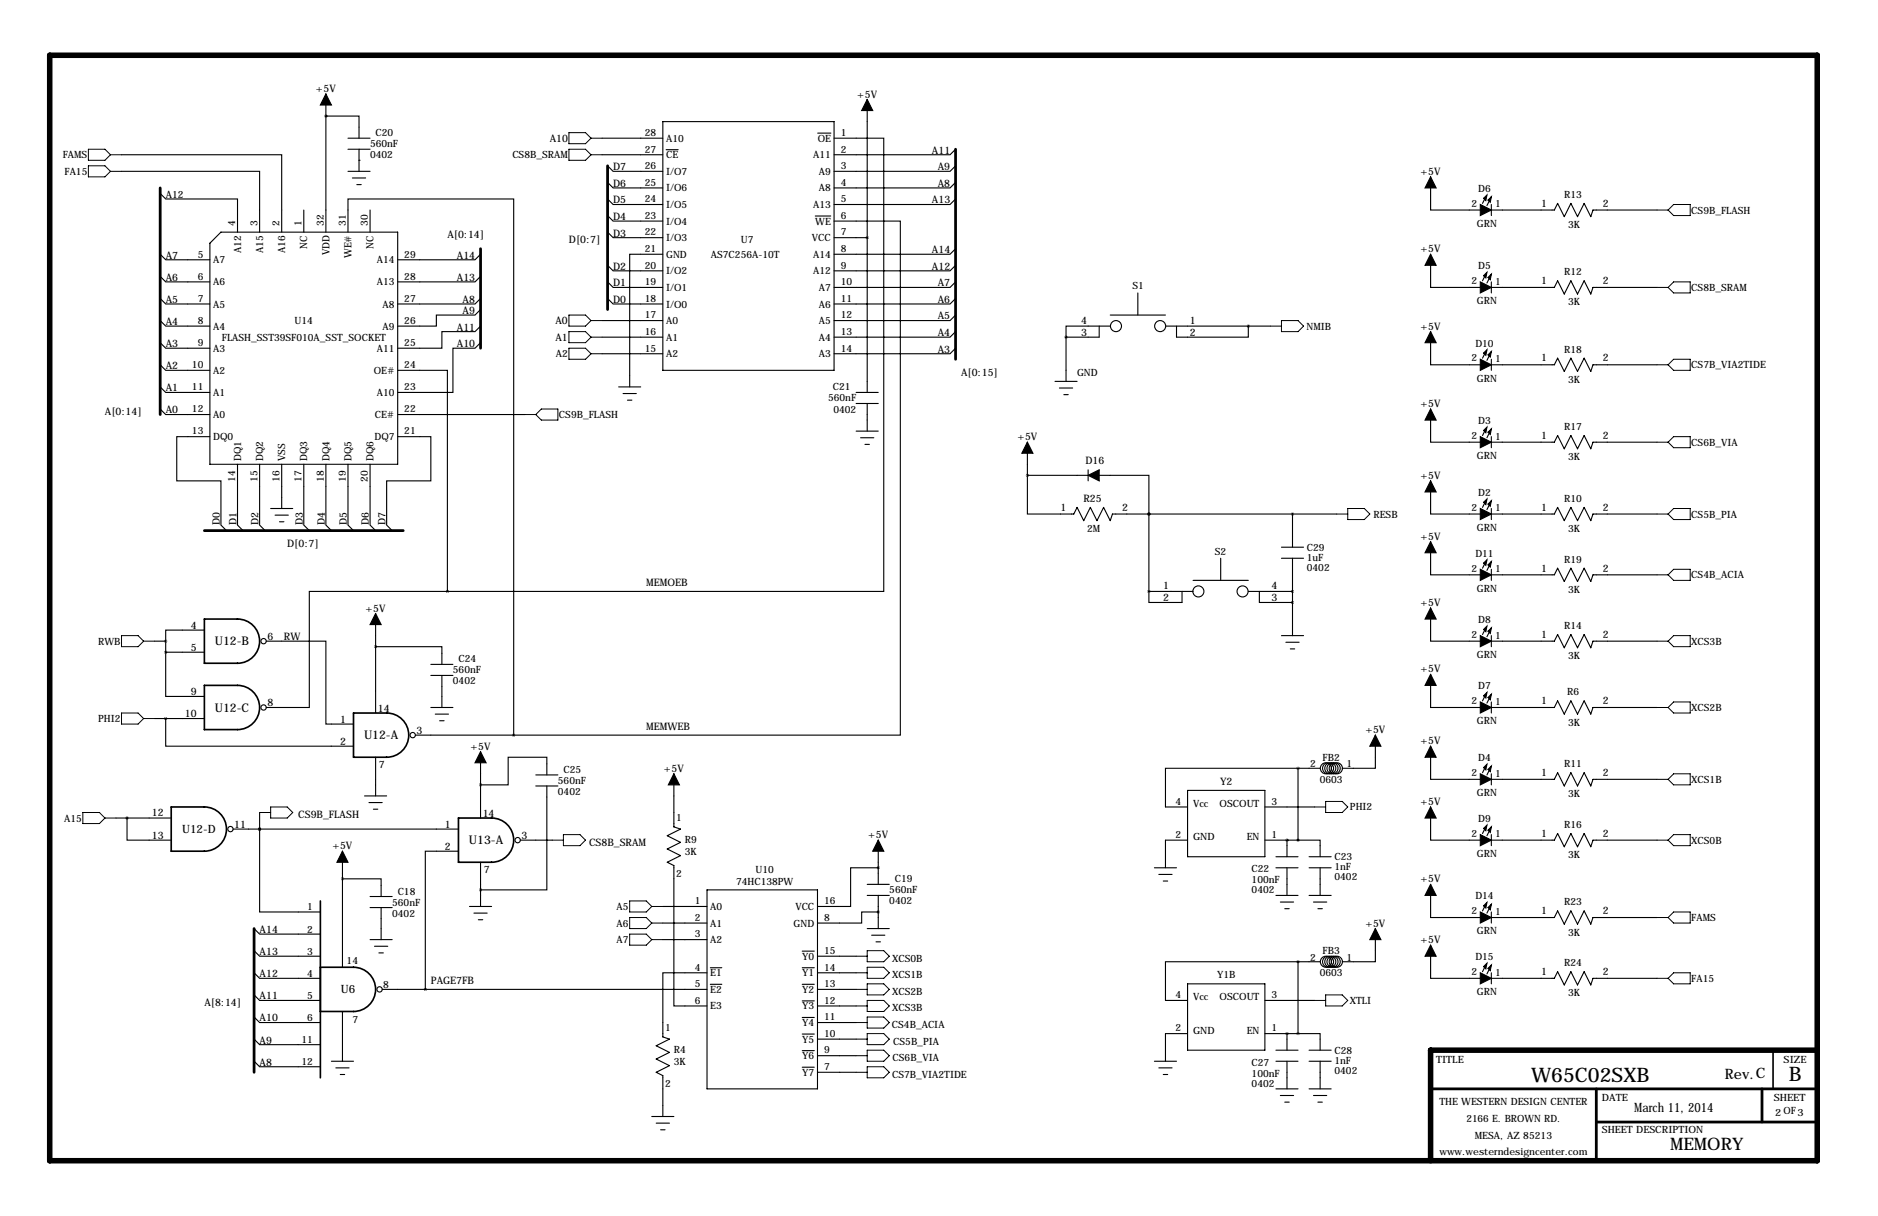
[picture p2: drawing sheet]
<svg xmlns="http://www.w3.org/2000/svg" width="432mm" height="279mm" viewBox="0 0 432 279" stroke-linecap="round" stroke-linejoin="round" font-family="sans-serif">
<path d="M139.7 38.1v33M219.7 34.3v48.2M36.8 43.2v52M110.5 57.2v22.8M47 121.9h45.7M58.4 213.4v33M328.9 250.2h88.9M367 250.2v16.5M367 257.8h50.8M405.1 250.2v7.6" fill="none" stroke="#000" stroke-width=".63"/>
<path d="M47 142.2h7.6a5.1 5.1 0 0 1 5.1 5.1 5.1 5.1 0 0 1-5.1 5.1h-7.6zM47 157.5h7.6a5.1 5.1 0 0 1 5.1 5.1 5.1 5.1 0 0 1-5.1 5h-7.6zM81.3 163.8h7.6a5.1 5.1 0 0 1 5.1 5.1 5.1 5.1 0 0 1-5.1 5.1h-7.6zM39.4 185.4h7.6a5.1 5.1 0 0 1 5.1 5.1 5.1 5.1 0 0 1-5.1 5.1h-7.6zM105.4 188h7.6a5.1 5.1 0 0 1 5.1 5 5.1 5.1 0 0 1-5.1 5.1h-7.6zM73.7 207v40.6M73.7 222.2h7.6a5.1 5.1 0 0 1 5.1 5.1 5.1 5.1 0 0 1-5.1 5.1h-7.6M407.7 241.3v8.9" fill="none" stroke="#000" stroke-width=".38"/>
<path d="M11.4 12.7h406.4v254h-406.4zM417.8 241.3h-88.9v25.4" fill="none" stroke="#000" stroke-width="1.3"/>
<g fill="none" stroke="#000" stroke-width=".25">
<path d="M27.9 35.6h36.9v17.7M27.9 39.4h31.8v13.9M74.9 26.7h7.6v5.1M74.9 26.7h.1M74.9 21.6v31.7M80 31.8h5.1M80 39.4h5.1M80 34.3h5.1M82.5 36.8h.1M82.5 34.3v5.1M138.4 31.8h14M138.4 35.6h14"/>
<path d="M139.7 38.1l1.3 1.3h11.4M152.4 27.9h39.4v57.2h-39.4zM153.2 34.4h2.7M188 30.6h3M191.8 31.8h11.4v104.1h-100.3M199.4 22.9v67.3M219.7 38.1l-1.3 1.3h-26.6M219.7 34.3l-1.3 1.3h-26.6M36.8 58.4l1.3 1.3h10.2M36.8 44.4l1.3 1.3h16.5v7.6M50.8 53.3h40.6v53.4h-43.1v-50.8zM69.8 48.3v5"/>
<path d="M80 53.3v-7.6h38.1v123.2M81 40.9h3.1M82 42.4h1.1M85.1 48.3v5M110.5 58.4l-1.3 1.3h-17.8M139.7 53.3l1.3 1.3h11.4M139.7 49.5l1.3 1.3h11.4M139.7 45.7l1.3 1.3h11.4M139.7 41.9l1.3 1.3h11.4M152.4 58.4h-7.6v30.5M187.5 49.6h3.5M191.8 50.8h15.2v118.1h-88.9"/>
<path d="M191.8 54.6h7.6M219.7 41.9l-1.3 1.3h-26.6M219.7 45.7l-1.3 1.3h-26.6M219.7 57.2l-1.3 1.2h-26.6M328.9 58.4v7.6h11.5M328.9 40.6v7.7h11.5M341.6 45.2l-.7 1.5M342.9 47v2.5M342.9 45.2l-1 2M342.9 48.3h14.5l.7-1.6 1.6 3.1 1.5-3.1 1.5 3.1 1.5-3.1 1.6 3.1 .5-1.5h14.7M36.8 78.7l1.3 1.3h10.2M36.8 73.7l1.3 1.2h10.2"/>
<path d="M36.8 68.6l1.3 1.2h10.2M36.8 63.5l1.3 1.3h10.2M110.5 78.7l-1.3 1.3h-5.1v10.2h-12.7M110.5 74.9l-1.3 1.3h-7.6v3.8h-10.2M110.5 71.1l-1.3 1.3h-8.9v2.5h-8.9M110.5 68.6l-1.3 1.2h-17.8M110.5 63.5l-1.3 1.3h-17.8M138.4 73.7h14M138.4 77.5h14M139.7 68.6l1.3 1.2h11.4M139.7 64.8l1.3 1.2h11.4M139.7 61l1.3 1.2h11.4"/>
<path d="M219.7 76.2l-1.3 1.3h-26.6M219.7 72.4l-1.3 1.3h-26.6M219.7 68.6l-1.3 1.2h-26.6M219.7 64.8l-1.3 1.2h-26.6M219.7 61l-1.3 1.2h-26.6M245.1 77.5v10.1M252.7 74.9v2.6h-7.6M255.3 74.9h-10.2v2.6M255.3 72.4h12.7M261.6 67.3v5.1M268 74.9h24.1M270.5 74.9v2.6h16.5v-2.6"/>
<path d="M328.9 76.2v7.6h11.5M341.6 63l-.7 1.5M342.9 66h14.5l.7-1.5 1.6 3.1 1.5-3.1 1.5 3.1 1.5-3.1 1.6 3.1 .5-1.6h14.7M342.9 64.8v2.5M342.9 63l-1 2M36.8 94l1.3 1.2h10.2M36.8 88.9l1.3 1.3h10.2M36.8 83.8l1.3 1.3h10.2M91.4 85.1h11.5v50.8M91.4 95.2h29.2M138.4 81.3h14M142.2 88.9h5.1"/>
<path d="M143.3 90.4h3M144.3 91.9h1M196.8 90.2h5.1M196.8 92.7h5.1M196.8 99.1h5.1M199.4 92.7v6.4M219.7 80l-1.3 1.3h-26.6M242.6 87.6h5M243.6 89.2h3M244.6 90.7h1M328.9 94v7.6h11.5M341.6 98.6l-.7 1.5"/>
<path d="M341.6 80.8l-.7 1.5M342.9 82.5v2.6M342.9 98.6l-1 2M342.9 80.8l-1 2M342.9 83.8h14.5l.7-1.5 1.6 3 1.5-3 1.5 3 1.5-3 1.6 3 .5-1.5h14.7M48.3 100.3h-7.7v10.2h10.2v10.2l1.3 1.2M54.6 106.7v14l1.3 1.2M59.7 106.7v14l1.3 1.2M62.2 116.8h5.1M63.2 118.4h3.1M64.3 119.9h1M64.8 106.7v10.1"/>
<path d="M69.8 106.7v14l1.3 1.2M74.9 106.7v14l1.3 1.2M80 106.7v14l1.3 1.2M85.1 106.7v14l1.3 1.2M91.4 100.3h7.7v10.2h-10.2v10.2l1.3 1.2M197.9 100.6h3M198.9 102.1h1M236.2 109.2v8.9h10.7l.7-1.5 1.6 3 1.5-3 1.5 3 1.5-3 1.6 3 .5-1.5h51.5M236.2 109.2h14M236.2 101.6v7.6M250.2 107.9v2.6M252.7 109.2h11.5v8.9"/>
<path d="M264.2 118.1h.1M264.2 118.1v17.8M297.2 118.1v7.6M328.9 110.5v7.6h11.5M341.6 115.1l-.7 1.5M342.9 100.3v2.6M342.9 116.8v2.6M342.9 115.1l-1 2M342.9 118.1h14.5l.7-1.5 1.6 3 1.5-3 1.5 3 1.5-3 1.6 3 .5-1.5h14.7M342.9 101.6h14.5l.7-1.5 1.6 3 1.5-3 1.5 3 1.5-3 1.6 3 .5-1.5h14.7M102.9 135.9h-31.8v26.7h-9.9M264.2 135.9v2.5h7.6v-2.5"/>
<path d="M264.2 135.9h10.1M274.3 133.3h12.7M280.7 128.3v5M287 135.9h10.2M289.6 135.9v2.5h7.6M294.6 125.7h5.1M294.6 128.3h5.1M297.2 128.3v17.7M328.9 139.7v7.6h11.5M328.9 124.5v7.6h11.5M341.6 129l-.7 1.6M342.9 130.8v2.5"/>
<path d="M342.9 129l-1 2.1M342.9 132.1h14.5l.7-1.5 1.6 3 1.5-3 1.5 3 1.5-3 1.6 3 .5-1.5h14.7M35.6 147.3h2.5M38.1 149.9v10.1h8.9M38.1 149.9h8.9M38.1 147.3v2.6M47 144.8h-8.9v2.5M61.2 147.3h13.7v19.1h6.4M86.4 148.6h15.2v4.1M86.4 141v22.8M99.1 152.7h5M99.1 155.2h5"/>
<path d="M101.6 155.2v7.4M294.6 146h5.1M295.7 147.6h3M296.7 149.1h1M328.9 154.9v7.7h11.5M341.6 159.5l-.7 1.5M341.6 144.3l-.7 1.5M342.9 147.3h14.5l.7-1.5 1.6 3 1.5-3 1.5 3 1.5-3 1.6 3 .5-1.5h14.7M342.9 146v2.6M342.9 159.5l-1 2M342.9 144.3l-1 2M35.6 165.1h11.4"/>
<path d="M38.1 165.1v6.3h43.2M86.4 174v8.9M95.5 168.9h22.6M99.1 162.6h5M100.1 164.1h3M101.1 165.6h1M110.5 172.7v15.3M123.2 178.1h5.1M125.7 178.1v-4.1h-8.9v6.3h-6.3M154.9 177.8v12.2l1.6 .5-3.1 1.5 3.1 1.5-3.1 1.6 3.1 1.5-3.1 1.5 1.5 .8v32.2h7.7M298.4 176.5h-30.4v8.9h5M298.4 176.5h5.1"/>
<path d="M298.4 176.5v16.5M316.2 168.9v7.6h-7.6M328.9 171.4v7.7h11.5M341.6 176l-.7 1.5M342.9 162.6h14.5l.7-1.6 1.6 3.1 1.5-3.1 1.5 3.1 1.5-3.1 1.6 3.1 .5-1.5h14.7M342.9 161.3v2.5M342.9 177.8v2.5M342.9 176l-1 2.1M342.9 179.1h14.5l.7-1.6 1.6 3.1 1.5-3.1 1.5 3.1 1.5-3.1 1.6 3.1 .5-1.5h14.7M26.7 188h12.7M29.2 188v5h10.2M53.6 190.5h51.8"/>
<path d="M59.7 190.5v19h14M59.7 190.5h.1M59.7 186.7v3.8M78.7 195.6v26.6M83.8 182.9h5.1M84.8 184.4h3.1M85.9 185.9h1M105.4 195.6h-7.6v31.7M110.5 198.1v10.2M119.6 193h7.4M123.2 180.6h5.1M125.7 180.6v23.9h-15.2"/>
<path d="M201.9 199.4h-6.3v8.9h-7.6M201.9 193v10.2M265.4 199.4h5.1M273 193h-5v6.4M273 181.6h17.8v15.2h-17.8zM290.8 193h7.6M290.8 185.4h11.5M293.4 196.8h5M293.4 199.4h5M295.9 193h.1M295.9 193v3.8M295.9 199.4v6.3"/>
<path d="M298.4 193h5.1v3.8M301 196.8h5.1M301 199.4h5.1M303.5 199.4v6.3M328.9 185.4v7.6h11.5M341.6 190l-.7 1.5M342.9 191.8v2.5M342.9 193h14.5l.7-1.5 1.6 3.1 1.5-3.1 1.5 3.1 1.5-3.1 1.6 3.1 .5-1.6h14.7M342.9 190l-1 2M58.4 218.4l1.3 1.3h14M58.4 213.4l1.3 1.2h14M78.7 201.9h8.9v4.1"/>
<path d="M85.1 215.9h5.1M85.1 206h5.1M85.1 208.5h5.1M86.1 217.4h3.1M87.1 218.9h1M87.6 208.5v7.4M107.9 208.3h5.1M109 209.8h3M110 211.3h1M152.4 208.3h10.2M152.4 212.1h10.2M152.4 215.9h10.2"/>
<path d="M162.6 204.5h25.4v45.7h-25.4zM184.5 218.5h2.7M188 219.7h8.8M199.4 203.2h5.1M199.4 205.7h5.1M199.4 213.4h5.1M200.4 214.9h3.1M201.4 216.4h1M201.9 209.5h-3.8v2.6h-10.1M201.9 205.7v7.7M266.4 200.9h3.1M267.5 202.4h1"/>
<path d="M293.4 205.7h5M294.4 207.3h3M295.4 208.8h1M301 205.7h5.1M302 207.3h3.1M303 208.8h1M316.2 213.4v7.6h-7.6M328.9 203.2v7.6h11.5M328.9 217.2v7.6h11.5M341.6 207.8l-.7 1.5M342.9 209.5v2.6M342.9 207.8l-1 2"/>
<path d="M342.9 210.8h14.5l.7-1.5 1.6 3 1.5-3 1.5 3 1.5-3 1.6 3 .5-1.5h14.7M58.4 238.8l1.3 1.2h14M58.4 233.7l1.3 1.2h14M58.4 228.6l1.3 1.3h14M58.4 223.5l1.3 1.3h14M78.7 232.4v11.4M87.9 227.3h74.7M162.6 223.5h-10.2v14.8l1.5 .5-3 1.5 3 1.5-3 1.5 3 1.6-3 1.5 1.5 .7v9.4M163.3 222.4h2.7M163.3 226.2h2.7M184.5 222.4h2.7M184.5 226.2h2.7"/>
<path d="M184.5 237.6h2.7M184.5 233.8h2.7M184.5 230h2.7M188 223.5h8.8M188 227.3h8.8M188 231.1h8.8M188 238.8h8.8M188 234.9h8.8M273 226.1h17.8v15.2h-17.8zM273 237.5h-5v6.3M290.8 229.9h11.5M290.8 237.5h7.6"/>
<path d="M295.9 237.5h.1M295.9 237.5v3.8M298.4 221h-30.4v8.9h5M298.4 237.5h5.1v3.8M298.4 221h5.1M298.4 221v16.5M341.6 221.7l-.7 1.6M342.9 223.5v2.6M342.9 224.8h14.5l.7-1.5 1.6 3 1.5-3 1.5 3 1.5-3 1.6 3 .5-1.5h14.7M342.9 221.7l-1 2.1M58.4 243.8l1.3 1.3h14M76.2 243.8h5.1"/>
<path d="M77.2 245.4h3.1M78.2 246.9h1M149.9 256.5h5M150.9 258.1h3M151.9 259.6h1M184.5 245.2h2.7M184.5 241.4h2.7M188 246.4h8.8M188 242.6h8.8M265.4 243.8h5.1M266.4 245.4h3.1M267.5 246.9h1"/>
<path d="M293.4 250.2h5M293.4 241.3h5M293.4 243.8h5M294.4 251.7h3M295.4 253.2h1M295.9 243.8v6.4M301 250.2h5.1M301 241.3h5.1M301 243.8h5.1M302 251.7h3.1M303 253.2h1M303.5 243.8v6.4"/>
<circle cx="256.6" cy="74.9" r="1.27"/>
<circle cx="266.8" cy="74.9" r="1.27"/>
<circle cx="275.5" cy="135.9" r="1.27"/>
<circle cx="285.7" cy="135.9" r="1.27"/>
<circle cx="60.6" cy="147.3" r=".61"/>
<circle cx="60.6" cy="162.6" r=".61"/>
<circle cx="94.9" cy="168.9" r=".61"/>
<circle cx="304.9" cy="176.5" r="1.27"/>
<circle cx="305.4" cy="176.5" r="1.27"/>
<circle cx="305.9" cy="176.5" r="1.27"/>
<circle cx="306.4" cy="176.5" r="1.27"/>
<circle cx="306.9" cy="176.5" r="1.27"/>
<circle cx="307.4" cy="176.5" r="1.27"/>
<circle cx="53" cy="190.5" r=".61"/>
<circle cx="119" cy="193" r=".61"/>
<circle cx="87.3" cy="227.3" r=".61"/>
<circle cx="304.9" cy="221" r="1.27"/>
<circle cx="305.4" cy="221" r="1.27"/>
<circle cx="305.9" cy="221" r="1.27"/>
<circle cx="306.4" cy="221" r="1.27"/>
<circle cx="306.9" cy="221" r="1.27"/>
<circle cx="307.4" cy="221" r="1.27"/>
</g>
<g fill="#000" stroke="#000" stroke-width=".25">
<path d="M74.9 21.6l1.3 2.5h-2.5zM199.4 22.9l1.3 2.5h-2.6zM328.9 58.4l1.3 2.6h-2.5zM328.9 40.6l1.3 2.6h-2.5zM341.9 44.8l-.3 1.3-.5-.5zM342.9 45.2l-.3 1.3-.5-.5zM340.4 47l2.5 1.3-2.5 1.2zM328.9 76.2l1.3 2.5h-2.5zM341.1 63.3l.8-.7-.3 1.3zM342.1 63.8l.8-.8-.3 1.3zM340.4 64.8l2.5 1.2-2.5 1.3zM328.9 94l1.3 2.5h-2.5z"/>
<path d="M341.9 98.1l-.3 1.3-.5-.5zM341.9 80.4l-.3 1.2-.5-.5zM342.9 98.6l-.3 1.2-.5-.5zM342.1 81.5l.8-.7-.3 1.2zM340.4 82.5l2.5 1.3-2.5 1.3zM236.2 101.6l1.3 2.5h-2.6zM250.2 109.2l2.5-1.3v2.6zM328.9 110.5l1.3 2.5h-2.5zM341.9 114.7l-.3 1.2-.5-.5zM342.9 115.1l-.3 1.2-.5-.5zM340.4 116.8l2.5 1.3-2.5 1.3zM340.4 100.3l2.5 1.3-2.5 1.3z"/>
<path d="M328.9 139.7l1.3 2.5h-2.5zM328.9 124.5l1.3 2.5h-2.5zM341.9 128.6l-.3 1.3-.5-.5zM342.9 129l-.3 1.3-.5-.5zM340.4 130.8l2.5 1.3-2.5 1.2zM86.4 141l1.2 2.5h-2.5zM328.9 154.9l1.3 2.6h-2.5zM341.9 159.1l-.3 1.3-.5-.5zM341.1 144.6l.8-.7-.3 1.2zM342.9 144.3l-.3 1.2-.5-.5zM340.4 146l2.5 1.3-2.5 1.3zM110.5 172.7l1.3 2.6h-2.6z"/>
<path d="M154.9 177.8l1.3 2.5h-2.5zM316.2 168.9l1.3 2.5h-2.5zM328.9 171.4l1.3 2.6h-2.5zM341.1 176.4l.8-.8-.3 1.3zM342.9 176l-.3 1.3-.5-.5zM342.9 159.5l-.3 1.3-.5-.5zM340.4 177.8l2.5 1.3-2.5 1.2zM340.4 161.3l2.5 1.3-2.5 1.2zM78.7 195.6l1.3 2.5h-2.5zM201.9 193l1.3 2.6h-2.5zM328.9 185.4l1.3 2.6h-2.5zM341.9 189.6l-.3 1.3-.5-.6z"/>
<path d="M342.9 190l-.3 1.3-.5-.5zM340.4 191.8l2.5 1.2-2.5 1.3zM316.2 213.4l1.3 2.5h-2.5zM328.9 203.2l1.3 2.5h-2.5zM328.9 217.2l1.3 2.5h-2.5zM341.9 207.4l-.3 1.2-.5-.5zM342.9 207.8l-.3 1.2-.5-.5zM340.4 209.5l2.5 1.3-2.5 1.3zM341.9 221.3l-.3 1.3-.5-.5zM342.9 221.7l-.3 1.3-.5-.5zM340.4 223.5l2.5 1.3-2.5 1.3z"/>
</g>
<g fill="none" stroke="#000" stroke-width=".23">
<path d="M20.3 34.3h3.8l1.3 1.3-1.3 1.2h-3.8zM20.3 38.1h3.8l1.3 1.3-1.3 1.2h-3.8zM25.4 35.6h2.5M25.4 39.4h2.5M130.8 34.3h3.8l1.3 1.3-1.3 1.2h-3.8zM130.8 30.5h3.8l1.3 1.3-1.3 1.2h-3.8zM135.9 35.6h2.5M135.9 31.8h2.5M381 48.3h2.5M383.5 48.3l1.3-1.3h3.8v2.5h-3.8zM130.8 72.4h3.8l1.3 1.3-1.3 1.2h-3.8zM130.8 76.2h3.8l1.3 1.3-1.3 1.2h-3.8z"/>
<path d="M135.9 73.7h2.5M135.9 77.5h2.5M292.1 74.9h2.5M294.6 73.7h3.8l1.3 1.2-1.3 1.3h-3.8zM381 66h2.5M383.5 66l1.3-1.2h3.8v2.5h-3.8zM120.6 95.2h2.6M124.5 94h3.8v2.5h-3.8l-1.3-1.3zM130.8 80h3.8l1.3 1.3-1.3 1.2h-3.8zM135.9 81.3h2.5M381 83.8h2.5M383.5 83.8l1.3-1.3h3.8v2.6h-3.8z"/>
<path d="M307.3 118.1h2.6M309.9 116.8h3.8l1.3 1.3-1.3 1.3h-3.8zM381 118.1h2.5M381 101.6h2.5M383.5 101.6l1.3-1.3h3.8v2.6h-3.8zM383.5 118.1l1.3-1.3h3.8v2.6h-3.8zM381 132.1h2.5M383.5 132.1l1.3-1.3h3.8v2.5h-3.8zM27.9 146h3.8l1.3 1.3-1.3 1.3h-3.8zM33 147.3h2.6M381 147.3h2.5M383.5 147.3l1.3-1.3h3.8v2.6h-3.8z"/>
<path d="M27.9 163.8h3.8l1.3 1.3-1.3 1.3h-3.8zM33 165.1h2.6M381 179.1h2.5M381 162.6h2.5M383.5 162.6l1.3-1.3h3.8v2.5h-3.8zM383.5 179.1l1.3-1.3h3.8v2.5h-3.8zM19 186.7h3.9l1.2 1.3-1.2 1.2h-3.9zM24.1 188h2.6M59.7 186.7h2.5M62.2 185.4h3.8l1.3 1.3-1.3 1.3h-3.8zM127 193h2.5M129.5 191.8h3.8l1.3 1.2-1.3 1.3h-3.8z"/>
<path d="M302.3 185.4h2.5M304.8 184.1h3.8l1.3 1.3-1.3 1.3h-3.8zM381 193h2.5M383.5 193l1.3-1.2h3.8v2.5h-3.8zM144.8 207h3.8l1.3 1.3-1.3 1.2h-3.8zM144.8 210.8h3.8l1.3 1.3-1.3 1.3h-3.8zM144.8 214.6h3.8l1.3 1.3-1.3 1.3h-3.8zM149.9 208.3h2.5M149.9 212.1h2.5M149.9 215.9h2.5M196.8 219.7h2.6M199.4 218.4h3.8l1.3 1.3-1.3 1.3h-3.8z"/>
<path d="M381 210.8h2.5M383.5 210.8l1.3-1.3h3.8v2.6h-3.8zM196.8 223.5h2.6M196.8 231.1h2.6M196.8 238.8h2.6M196.8 234.9h2.6M196.8 227.3h2.6M199.4 222.2h3.8l1.3 1.3-1.3 1.3h-3.8zM199.4 226.1h3.8l1.3 1.2-1.3 1.3h-3.8zM199.4 229.9h3.8l1.3 1.2-1.3 1.3h-3.8zM199.4 233.7h3.8l1.3 1.2-1.3 1.3h-3.8zM199.4 237.5h3.8l1.3 1.3-1.3 1.2h-3.8z"/>
<path d="M302.3 229.9h2.5M304.8 228.6h3.8l1.3 1.3-1.3 1.2h-3.8zM381 224.8h2.5M383.5 224.8l1.3-1.3h3.8v2.6h-3.8zM196.8 246.4h2.6M196.8 242.6h2.6M199.4 241.3h3.8l1.3 1.3-1.3 1.2h-3.8zM199.4 245.1h3.8l1.3 1.3-1.3 1.2h-3.8z"/>
</g>
<path d="M78.7 201.9a.05 .05 0 0 0 .1 0 .05 .05 0 0 0-.1 0zM201.9 199.4a.05 .05 0 0 0 .1 0 .05 .05 0 0 0-.1 0zM201.9 209.6a.05 .05 0 0 0 .1 0 .05 .05 0 0 0-.1 0zM102.8 135.9a.05 .05 0 0 0 .1 0 .05 .05 0 0 0-.1 0zM298.4 193a.05 .05 0 0 0 .1 0 .05 .05 0 0 0-.1 0zM298.4 176.5a.05 .05 0 0 0 .1 0 .05 .05 0 0 0-.1 0zM86.3 148.6a.05 .05 0 0 0 .1 0 .05 .05 0 0 0-.1 0zM74.9 26.7a.05 .05 0 0 0 .1 0 .05 .05 0 0 0-.1 0zM298.4 237.5a.05 .05 0 0 0 .1 0 .05 .05 0 0 0-.1 0zM298.4 221a.05 .05 0 0 0 .1 0 .05 .05 0 0 0-.1 0zM264.1 135.9a.05 .05 0 0 0 .1 0 .05 .05 0 0 0-.1 0zM264.1 118.1a.05 .05 0 0 0 .1 0 .05 .05 0 0 0-.1 0zM264.1 118.1a.05 .05 0 0 0 .1 0 .05 .05 0 0 0-.1 0z" fill="#000" stroke="#000" stroke-width=".63"/>
<g font-size="4.6">
<text x="352" y="248.5">W65C02SXB</text>
<text x="411.3" y="248.3">B</text>
</g>
<text font-size="4" x="384" y="264.3">MEMORY</text>
<text font-size="3.3" x="396.6" y="247.9">Rev.C</text>
<text font-size="3" x="375.8" y="255.4">March 11, 2014</text>
<g font-size="2.7">
<text x="49.4" y="148.3">U12-B</text>
<text x="49.4" y="163.5">U12-C</text>
<text x="83.7" y="169.9">U12-A</text>
<text x="107.8" y="194">U13-A</text>
</g>
<g font-size="2.6">
<text x="41.9" y="191.4">U12-D</text>
<text x="78.4" y="228.3">U6</text>
</g>
<g font-size="2.4">
<text x="72.6" y="21.2">+5V</text>
<text x="197.1" y="22.4">+5V</text>
<text x="126.4" y="32.6">A10</text>
<text x="214.3" y="35.3">A11</text>
<text x="141" y="39.1">D7</text>
<text x="215.6" y="39.1">A9</text>
<text x="326.6" y="40.2">+5V</text>
<text x="141" y="46.7">D5</text>
<text x="141" y="42.9">D6</text>
<text x="214.3" y="46.7">A13</text>
<text x="215.6" y="42.9">A8</text>
<text x="354.3" y="47.5">1</text>
<text x="368.5" y="47.5">2</text>
<text x="141" y="50.5">D4</text>
<text x="38.1" y="59.4">A7</text>
<text x="102.9" y="54.6">A[0:14]</text>
<text x="105.1" y="59.4">A14</text>
<text x="130.8" y="55.9">D[0:7]</text>
<text x="141" y="54.4">D3</text>
<text x="214.3" y="58.2">A14</text>
<text x="326.6" y="58">+5V</text>
<text x="38.1" y="64.5">A6</text>
<text x="105.1" y="64.5">A13</text>
<text x="141" y="65.8">D1</text>
<text x="141" y="62">D2</text>
<text x="214.3" y="62">A12</text>
<text x="215.6" y="65.8">A7</text>
<text x="354.3" y="65.3">1</text>
<text x="368.5" y="65.3">2</text>
<text x="38.1" y="69.6">A5</text>
<text x="106.4" y="69.6">A8</text>
<text x="141" y="69.6">D0</text>
<text x="215.6" y="69.6">A6</text>
<text x="38.1" y="74.7">A4</text>
<text x="105.1" y="75.9">A11</text>
<text x="106.4" y="72.1">A9</text>
<text x="127.7" y="74.5">A0</text>
<text x="215.6" y="77.2">A4</text>
<text x="215.6" y="73.4">A5</text>
<text x="248.6" y="77.2">3</text>
<text x="248.6" y="74.4">4</text>
<text x="273.6" y="74.4">1</text>
<text x="273.6" y="77.2">2</text>
<text x="326.6" y="75.8">+5V</text>
<text x="38.1" y="79.8">A3</text>
<text x="105.1" y="79.8">A10</text>
<text x="127.7" y="78.3">A1</text>
<text x="215.6" y="81">A3</text>
<text x="354.3" y="83.1">1</text>
<text x="368.5" y="83.1">2</text>
<text x="38.1" y="89.9">A1</text>
<text x="38.1" y="84.8">A2</text>
<text x="221" y="86.4">A[0:15]</text>
<text x="24.1" y="95.2">A[0:14]</text>
<text x="38.1" y="95">A0</text>
<text x="326.6" y="93.5">+5V</text>
<text x="233.9" y="101.2">+5V</text>
<text x="354.3" y="100.8">1</text>
<text x="368.5" y="100.8">2</text>
<text x="249.6" y="106.6">D16</text>
<text x="326.6" y="110.1">+5V</text>
<text x="243.8" y="117.3">1</text>
<text x="249.1" y="115.3">R25</text>
<text x="258" y="117.3">2</text>
<text x="354.3" y="117.3">1</text>
<text x="368.5" y="117.3">2</text>
<text x="50.5" y="120.7" transform="rotate(-90 50.5 120.7)">D0</text>
<text x="54.4" y="120.7" transform="rotate(-90 54.4 120.7)">D1</text>
<text x="59.4" y="120.7" transform="rotate(-90 59.4 120.7)">D2</text>
<text x="66" y="125.7">D[0:7]</text>
<text x="69.6" y="120.7" transform="rotate(-90 69.6 120.7)">D3</text>
<text x="74.7" y="120.7" transform="rotate(-90 74.7 120.7)">D4</text>
<text x="79.8" y="120.7" transform="rotate(-90 79.8 120.7)">D5</text>
<text x="84.8" y="120.7" transform="rotate(-90 84.8 120.7)">D6</text>
<text x="88.6" y="120.7" transform="rotate(-90 88.6 120.7)">D7</text>
<text x="326.6" y="124">+5V</text>
<text x="354.3" y="131.3">1</text>
<text x="368.5" y="131.3">2</text>
<text x="148.6" y="134.6">MEMOEB</text>
<text x="267.4" y="135.4">1</text>
<text x="292.4" y="135.4">4</text>
<text x="84.1" y="140.5">+5V</text>
<text x="267.4" y="138.2">2</text>
<text x="292.4" y="138.2">3</text>
<text x="326.6" y="139.3">+5V</text>
<text x="43.9" y="144.4">4</text>
<text x="43.9" y="149.5">5</text>
<text x="61.5" y="147">6</text>
<text x="65.3" y="147.1">RW</text>
<text x="354.3" y="146.6">1</text>
<text x="368.5" y="146.6">2</text>
<text x="326.6" y="154.5">+5V</text>
<text x="43.9" y="159.7">9</text>
<text x="354.3" y="161.8">1</text>
<text x="368.5" y="161.8">2</text>
<text x="42.5" y="164.7">10</text>
<text x="61.5" y="162.2">8</text>
<text x="78.2" y="166">1</text>
<text x="86.9" y="163.6">14</text>
<text x="148.6" y="167.6">MEMWEB</text>
<text x="78.2" y="171.1">2</text>
<text x="95.8" y="168.6">3</text>
<text x="108.2" y="172.3">+5V</text>
<text x="313.9" y="168.5">+5V</text>
<text x="326.6" y="171">+5V</text>
<text x="87.1" y="176.4">7</text>
<text x="152.7" y="177.4">+5V</text>
<text x="354.3" y="178.3">1</text>
<text x="368.5" y="178.3">2</text>
<text x="280.5" y="180.3">Y2</text>
<text x="326.6" y="185">+5V</text>
<text x="34.9" y="187.6">12</text>
<text x="53.8" y="190.1">11</text>
<text x="68.6" y="188">CS9B_FLASH</text>
<text x="102.3" y="190.1">1</text>
<text x="111" y="187.7">14</text>
<text x="34.9" y="192.7">13</text>
<text x="76.5" y="195.1">+5V</text>
<text x="102.3" y="195.2">2</text>
<text x="119.9" y="192.7">3</text>
<text x="135.4" y="194.3">CS8B_SRAM</text>
<text x="199.6" y="192.6">+5V</text>
<text x="354.3" y="192.3">1</text>
<text x="368.5" y="192.3">2</text>
<text x="111.3" y="200.5">7</text>
<text x="326.6" y="202.8">+5V</text>
<text x="59.7" y="214.4">A14</text>
<text x="313.9" y="212.9">+5V</text>
<text x="354.3" y="210.1">1</text>
<text x="368.5" y="210.1">2</text>
<text x="59.7" y="219.5">A13</text>
<text x="326.6" y="216.7">+5V</text>
<text x="59.7" y="224.5">A12</text>
<text x="99.1" y="226.1">PAGE7FB</text>
<text x="354.3" y="224">1</text>
<text x="368.5" y="224">2</text>
<text x="47" y="231.1">A[8:14]</text>
<text x="59.7" y="229.6">A11</text>
<text x="59.7" y="239.8">A9</text>
<text x="59.7" y="234.7">A10</text>
<text x="59.7" y="244.9">A8</text>
</g>
<g font-size="2.3">
<text x="85.1" y="33.8">560nF</text>
<text x="86.4" y="31.3">C20</text>
<text x="148.3" y="35.1">27</text>
<text x="148.3" y="31.2">28</text>
<text x="153.2" y="32.6">A10</text>
<text x="188" y="32.6">OE</text>
<text x="193.3" y="31.2">1</text>
<text x="193.3" y="35.1">2</text>
<text x="14.4" y="36.4">FAMS</text>
<text x="14.8" y="40.2">FA15</text>
<text x="85.1" y="36.4">0402</text>
<text x="117.8" y="36.4">CS8B_SRAM</text>
<text x="148.3" y="38.9">26</text>
<text x="153.2" y="40.2">I/O7</text>
<text x="153.2" y="36.4">CE</text>
<text x="186.9" y="36.4">A11</text>
<text x="188.3" y="40.2">A9</text>
<text x="193.3" y="38.9">3</text>
<text x="38.1" y="45.5">A12</text>
<text x="148.3" y="46.5">24</text>
<text x="148.3" y="42.7">25</text>
<text x="153.2" y="47.8">I/O5</text>
<text x="153.2" y="44">I/O6</text>
<text x="186.9" y="47.8">A13</text>
<text x="188.3" y="44">A8</text>
<text x="193.3" y="42.7">4</text>
<text x="193.3" y="46.5">5</text>
<text x="338.3" y="47.5">2</text>
<text x="339.9" y="44.1">D6</text>
<text x="343.8" y="47.7">1</text>
<text x="359.7" y="45.5">R13</text>
<text x="54.1" y="51.8" transform="rotate(-90 54.1 51.8)">4</text>
<text x="59.2" y="51.8" transform="rotate(-90 59.2 51.8)">3</text>
<text x="64.3" y="51.8" transform="rotate(-90 64.3 51.8)">2</text>
<text x="69.3" y="51.8" transform="rotate(-90 69.3 51.8)">1</text>
<text x="74.4" y="51.8" transform="rotate(-90 74.4 51.8)">32</text>
<text x="79.5" y="51.8" transform="rotate(-90 79.5 51.8)">31</text>
<text x="84.6" y="51.8" transform="rotate(-90 84.6 51.8)">30</text>
<text x="148.3" y="50.3">23</text>
<text x="153.2" y="51.6">I/O4</text>
<text x="187.5" y="51.6">WE</text>
<text x="193.3" y="50.3">6</text>
<text x="339.6" y="52.2">GRN</text>
<text x="360.6" y="52.4">3K</text>
<text x="388.9" y="49.1">CS9B_FLASH</text>
<text x="45.5" y="59.2">5</text>
<text x="55.4" y="58.2" transform="rotate(-90 55.4 58.2)">A12</text>
<text x="60.5" y="58.2" transform="rotate(-90 60.5 58.2)">A15</text>
<text x="65.6" y="58.2" transform="rotate(-90 65.6 58.2)">A16</text>
<text x="70.7" y="57.1" transform="rotate(-90 70.7 57.1)">NC</text>
<text x="75.7" y="58.7" transform="rotate(-90 75.7 58.7)">VDD</text>
<text x="80.8" y="59.3" transform="rotate(-90 80.8 59.3)">WE#</text>
<text x="85.9" y="57.1" transform="rotate(-90 85.9 57.1)">NC</text>
<text x="93" y="59.2">29</text>
<text x="148.3" y="57.9">21</text>
<text x="148.3" y="54.1">22</text>
<text x="153.2" y="59.2">GND</text>
<text x="153.2" y="55.4">I/O3</text>
<text x="163.4" y="59.3">AS7C256A-10T</text>
<text x="170.4" y="55.9">U7</text>
<text x="186.7" y="55.4">VCC</text>
<text x="186.9" y="59.2">A14</text>
<text x="193.3" y="54.1">7</text>
<text x="193.3" y="57.9">8</text>
<text x="45.5" y="64.3">6</text>
<text x="49" y="60.5">A7</text>
<text x="49" y="65.6">A6</text>
<text x="86.6" y="65.6">A13</text>
<text x="86.6" y="60.5">A14</text>
<text x="93" y="64.3">28</text>
<text x="148.3" y="65.5">19</text>
<text x="148.3" y="61.7">20</text>
<text x="153.2" y="63">I/O2</text>
<text x="186.9" y="63">A12</text>
<text x="193.3" y="61.7">9</text>
<text x="193.3" y="65.5">10</text>
<text x="338.3" y="65.3">2</text>
<text x="339.9" y="61.9">D5</text>
<text x="343.8" y="65.4">1</text>
<text x="359.7" y="63.2">R12</text>
<text x="45.5" y="69.3">7</text>
<text x="49" y="70.7">A5</text>
<text x="87.9" y="70.7">A8</text>
<text x="93" y="69.3">27</text>
<text x="148.3" y="69.3">18</text>
<text x="153.2" y="70.7">I/O0</text>
<text x="153.2" y="66.8">I/O1</text>
<text x="188.3" y="66.8">A7</text>
<text x="188.3" y="70.7">A6</text>
<text x="193.3" y="69.3">11</text>
<text x="260.4" y="66.5">S1</text>
<text x="339.6" y="69.9">GRN</text>
<text x="360.6" y="70.2">3K</text>
<text x="388.9" y="66.8">CS8B_SRAM</text>
<text x="45.5" y="74.4">8</text>
<text x="49" y="75.7">A4</text>
<text x="67.7" y="74.5">U14</text>
<text x="87.9" y="75.7">A9</text>
<text x="93" y="74.4">26</text>
<text x="148.3" y="77">16</text>
<text x="148.3" y="73.2">17</text>
<text x="153.2" y="74.5">A0</text>
<text x="188.3" y="74.5">A5</text>
<text x="193.3" y="73.2">12</text>
<text x="193.3" y="77">13</text>
<text x="300.4" y="75.7">NMIB</text>
<text x="45.5" y="79.5">9</text>
<text x="49" y="80.8">A3</text>
<text x="51" y="78.3">FLASH_SST39SF010A_SST_SOCKET</text>
<text x="86.6" y="80.8">A11</text>
<text x="93" y="79.5">25</text>
<text x="127.8" y="82.1">A2</text>
<text x="148.3" y="80.8">15</text>
<text x="153.2" y="82.1">A2</text>
<text x="153.2" y="78.3">A1</text>
<text x="188.3" y="78.3">A4</text>
<text x="188.3" y="82.1">A3</text>
<text x="193.3" y="80.8">14</text>
<text x="338.3" y="83.1">2</text>
<text x="339.2" y="79.7">D10</text>
<text x="343.8" y="83.2">1</text>
<text x="359.7" y="81">R18</text>
<text x="44.1" y="84.6">10</text>
<text x="44.1" y="89.7">11</text>
<text x="49" y="85.9">A2</text>
<text x="86" y="85.9">OE#</text>
<text x="93" y="89.7">23</text>
<text x="93" y="84.6">24</text>
<text x="191.5" y="89.7">C21</text>
<text x="247.6" y="86.4">GND</text>
<text x="339.6" y="87.7">GRN</text>
<text x="360.6" y="88">3K</text>
<text x="388.9" y="84.6">CS7B_VIA2TIDE</text>
<text x="44.1" y="94.7">12</text>
<text x="49" y="91">A1</text>
<text x="86.6" y="91">A10</text>
<text x="93" y="94.7">22</text>
<text x="190.4" y="92.2">560nF</text>
<text x="191.6" y="94.8">0402</text>
<text x="44.1" y="99.8">13</text>
<text x="49" y="96.1">A0</text>
<text x="49" y="101.1">DQ0</text>
<text x="86.1" y="101.1">DQ7</text>
<text x="86.2" y="96.1">CE#</text>
<text x="93" y="99.8">21</text>
<text x="128.5" y="96.1">CS9B_FLASH</text>
<text x="338.3" y="100.8">2</text>
<text x="339.9" y="97.4">D3</text>
<text x="343.8" y="101">1</text>
<text x="359.7" y="98.8">R17</text>
<text x="55.4" y="105.9" transform="rotate(-90 55.4 105.9)">DQ1</text>
<text x="60.5" y="105.9" transform="rotate(-90 60.5 105.9)">DQ2</text>
<text x="65.6" y="105.9" transform="rotate(-90 65.6 105.9)">VSS</text>
<text x="70.7" y="105.9" transform="rotate(-90 70.7 105.9)">DQ3</text>
<text x="75.7" y="105.9" transform="rotate(-90 75.7 105.9)">DQ4</text>
<text x="80.8" y="105.9" transform="rotate(-90 80.8 105.9)">DQ5</text>
<text x="85.9" y="105.9" transform="rotate(-90 85.9 105.9)">DQ6</text>
<text x="339.6" y="105.5">GRN</text>
<text x="360.6" y="105.8">3K</text>
<text x="388.9" y="102.4">CS6B_VIA</text>
<text x="54.1" y="110.8" transform="rotate(-90 54.1 110.8)">14</text>
<text x="59.2" y="110.8" transform="rotate(-90 59.2 110.8)">15</text>
<text x="64.3" y="110.8" transform="rotate(-90 64.3 110.8)">16</text>
<text x="69.3" y="110.8" transform="rotate(-90 69.3 110.8)">17</text>
<text x="74.4" y="110.8" transform="rotate(-90 74.4 110.8)">18</text>
<text x="79.5" y="110.8" transform="rotate(-90 79.5 110.8)">19</text>
<text x="84.6" y="110.8" transform="rotate(-90 84.6 110.8)">20</text>
<text x="339.9" y="113.9">D2</text>
<text x="315.8" y="118.9">RESB</text>
<text x="338.3" y="117.3">2</text>
<text x="343.8" y="117.5">1</text>
<text x="359.7" y="115.3">R10</text>
<text x="388.9" y="118.9">CS5B_PIA</text>
<text x="250" y="122.3">2M</text>
<text x="339.6" y="122">GRN</text>
<text x="360.6" y="122.3">3K</text>
<text x="279.3" y="127.5">S2</text>
<text x="300.5" y="126.5">C29</text>
<text x="300.5" y="128.8">1uF</text>
<text x="300.5" y="131.1">0402</text>
<text x="338.3" y="131.3">2</text>
<text x="339.2" y="127.9">D11</text>
<text x="343.8" y="131.5">1</text>
<text x="359.7" y="129.3">R19</text>
<text x="339.6" y="136">GRN</text>
<text x="360.6" y="136.2">3K</text>
<text x="388.9" y="132.9">CS4B_ACIA</text>
<text x="339.9" y="143.2">D8</text>
<text x="22.6" y="148.1">RWB</text>
<text x="338.3" y="146.6">2</text>
<text x="343.8" y="146.7">1</text>
<text x="359.7" y="144.5">R14</text>
<text x="388.9" y="148.1">XCS3B</text>
<text x="104.1" y="154.7">560nF</text>
<text x="105.4" y="152.2">C24</text>
<text x="339.6" y="151.2">GRN</text>
<text x="360.6" y="151.5">3K</text>
<text x="104.1" y="157.3">0402</text>
<text x="338.3" y="161.8">2</text>
<text x="339.9" y="158.4">D7</text>
<text x="343.8" y="162">1</text>
<text x="360.3" y="159.8">R6</text>
<text x="22.6" y="165.9">PHI2</text>
<text x="339.6" y="166.5">GRN</text>
<text x="360.6" y="166.7">3K</text>
<text x="388.9" y="163.4">XCS2B</text>
<text x="129.5" y="177.6">C25</text>
<text x="301.2" y="176.3">2</text>
<text x="303.5" y="179.9">0603</text>
<text x="304.1" y="174.8">FB2</text>
<text x="309.6" y="176.3">1</text>
<text x="338.3" y="178.3">2</text>
<text x="339.9" y="174.9">D4</text>
<text x="343.8" y="178.5">1</text>
<text x="359.7" y="176.3">R11</text>
<text x="388.9" y="179.9">XCS1B</text>
<text x="128.3" y="180.1">560nF</text>
<text x="128.3" y="182.7">0402</text>
<text x="270.3" y="184.9">4</text>
<text x="274.3" y="185.4">Vcc</text>
<text x="280.4" y="185.4">OSCOUT</text>
<text x="292.4" y="184.9">3</text>
<text x="339.6" y="183">GRN</text>
<text x="360.6" y="183.2">3K</text>
<text x="14.7" y="188.8">A15</text>
<text x="155.4" y="188.7">1</text>
<text x="310.4" y="186.2">PHI2</text>
<text x="339.9" y="188.9">D9</text>
<text x="359.7" y="190.2">R16</text>
<text x="157.5" y="193.8">R9</text>
<text x="157.5" y="196.4">3K</text>
<text x="270.3" y="192.5">2</text>
<text x="274.3" y="193">GND</text>
<text x="286.7" y="193">EN</text>
<text x="292.4" y="192.5">1</text>
<text x="306.8" y="197.7">C23</text>
<text x="338.3" y="192.3">2</text>
<text x="339.6" y="196.9">GRN</text>
<text x="343.8" y="192.4">1</text>
<text x="360.6" y="197.2">3K</text>
<text x="388.9" y="193.8">XCS0B</text>
<text x="155.4" y="201.5">2</text>
<text x="169.2" y="203.2">74HC138PW</text>
<text x="173.7" y="200.6">U10</text>
<text x="205.7" y="202.7">C19</text>
<text x="287.8" y="200.4">C22</text>
<text x="287.8" y="203">100nF</text>
<text x="306.8" y="199.9">1nF</text>
<text x="306.8" y="202.2">0402</text>
<text x="70.6" y="209.2">1</text>
<text x="90.2" y="208.1">560nF</text>
<text x="91.4" y="205.5">C18</text>
<text x="141.8" y="209.1">A5</text>
<text x="159.8" y="207.8">1</text>
<text x="163.3" y="209.1">A0</text>
<text x="182.9" y="209.1">VCC</text>
<text x="189.5" y="207.8">16</text>
<text x="204.5" y="205.3">560nF</text>
<text x="204.5" y="207.8">0402</text>
<text x="287.8" y="205.3">0402</text>
<text x="339.2" y="206.7">D14</text>
<text x="359.7" y="208">R23</text>
<text x="70.6" y="214.3">2</text>
<text x="90.2" y="210.6">0402</text>
<text x="141.8" y="212.9">A6</text>
<text x="159.8" y="211.6">2</text>
<text x="159.8" y="215.4">3</text>
<text x="163.3" y="212.9">A1</text>
<text x="182.5" y="212.9">GND</text>
<text x="189.5" y="211.6">8</text>
<text x="338.3" y="210.1">2</text>
<text x="339.6" y="214.7">GRN</text>
<text x="343.8" y="210.2">1</text>
<text x="360.6" y="215">3K</text>
<text x="388.9" y="211.6">FAMS</text>
<text x="70.6" y="219.4">3</text>
<text x="79.7" y="221.5">14</text>
<text x="141.8" y="216.7">A7</text>
<text x="163.3" y="216.7">A2</text>
<text x="184.5" y="220.5">Y0</text>
<text x="189.5" y="219.2">15</text>
<text x="205.1" y="221">XCS0B</text>
<text x="301.2" y="220.7">2</text>
<text x="304.1" y="219.2">FB3</text>
<text x="309.6" y="220.7">1</text>
<text x="339.2" y="220.6">D15</text>
<text x="359.7" y="222">R24</text>
<text x="70.6" y="224.4">4</text>
<text x="88.1" y="227">8</text>
<text x="159.8" y="223">4</text>
<text x="159.8" y="226.8">5</text>
<text x="163.3" y="224.3">E1</text>
<text x="184.5" y="224.3">Y1</text>
<text x="189.5" y="226.8">13</text>
<text x="189.5" y="223">14</text>
<text x="205.1" y="224.8">XCS1B</text>
<text x="279.9" y="224.8">Y1B</text>
<text x="303.5" y="224.3">0603</text>
<text x="338.3" y="224">2</text>
<text x="343.8" y="224.2">1</text>
<text x="388.9" y="225.6">FA15</text>
<text x="70.6" y="229.5">5</text>
<text x="159.8" y="230.6">6</text>
<text x="163.3" y="228.1">E2</text>
<text x="163.3" y="231.9">E3</text>
<text x="184.5" y="231.9">Y3</text>
<text x="184.5" y="228.1">Y2</text>
<text x="189.5" y="230.6">12</text>
<text x="205.1" y="232.4">XCS3B</text>
<text x="205.1" y="228.6">XCS2B</text>
<text x="270.3" y="229.4">4</text>
<text x="274.3" y="229.9">Vcc</text>
<text x="280.4" y="229.9">OSCOUT</text>
<text x="292.4" y="229.4">3</text>
<text x="310.4" y="230.7">XTLI</text>
<text x="339.6" y="228.7">GRN</text>
<text x="360.6" y="228.9">3K</text>
<text x="69.3" y="239.7">11</text>
<text x="70.6" y="234.6">6</text>
<text x="81" y="235">7</text>
<text x="152.9" y="237">1</text>
<text x="184.5" y="239.6">Y5</text>
<text x="184.5" y="235.8">Y4</text>
<text x="189.5" y="238.3">10</text>
<text x="189.5" y="234.4">11</text>
<text x="205.1" y="236.2">CS4B_ACIA</text>
<text x="270.3" y="237">2</text>
<text x="274.3" y="237.5">GND</text>
<text x="286.7" y="237.5">EN</text>
<text x="292.4" y="237">1</text>
<text x="69.3" y="244.8">12</text>
<text x="154.9" y="242.1">R4</text>
<text x="154.9" y="244.7">3K</text>
<text x="184.5" y="243.4">Y6</text>
<text x="189.5" y="245.9">7</text>
<text x="189.5" y="242.1">9</text>
<text x="205.2" y="243.8">CS6B_VIA</text>
<text x="205.4" y="240">CS5B_PIA</text>
<text x="287.8" y="244.9">C27</text>
<text x="306.8" y="242.1">C28</text>
<text x="306.8" y="244.4">1nF</text>
<text x="330.2" y="244.2">TITLE</text>
<text x="410.1" y="244.2">SIZE</text>
<text x="152.9" y="249.8">2</text>
<text x="184.5" y="247.2">Y7</text>
<text x="205.1" y="247.6">CS7B_VIA2TIDE</text>
<text x="287.8" y="247.4">100nF</text>
<text x="287.8" y="249.7">0402</text>
<text x="306.8" y="246.7">0402</text>
<text x="331" y="254">THE WESTERN DESIGN CENTER</text>
<text x="337.2" y="257.8">2166 E. BROWN RD.</text>
<text x="368.3" y="253.1">DATE</text>
<text x="407.8" y="253.1">SHEET</text>
<text x="408.2" y="256.3">2OF3</text>
<text x="339.1" y="261.6">MESA, AZ 85213</text>
<text x="368.3" y="260.3">SHEET DESCRIPTION</text>
<text x="331" y="265.4">www.westerndesigncenter.com</text>
</g>
</svg>
